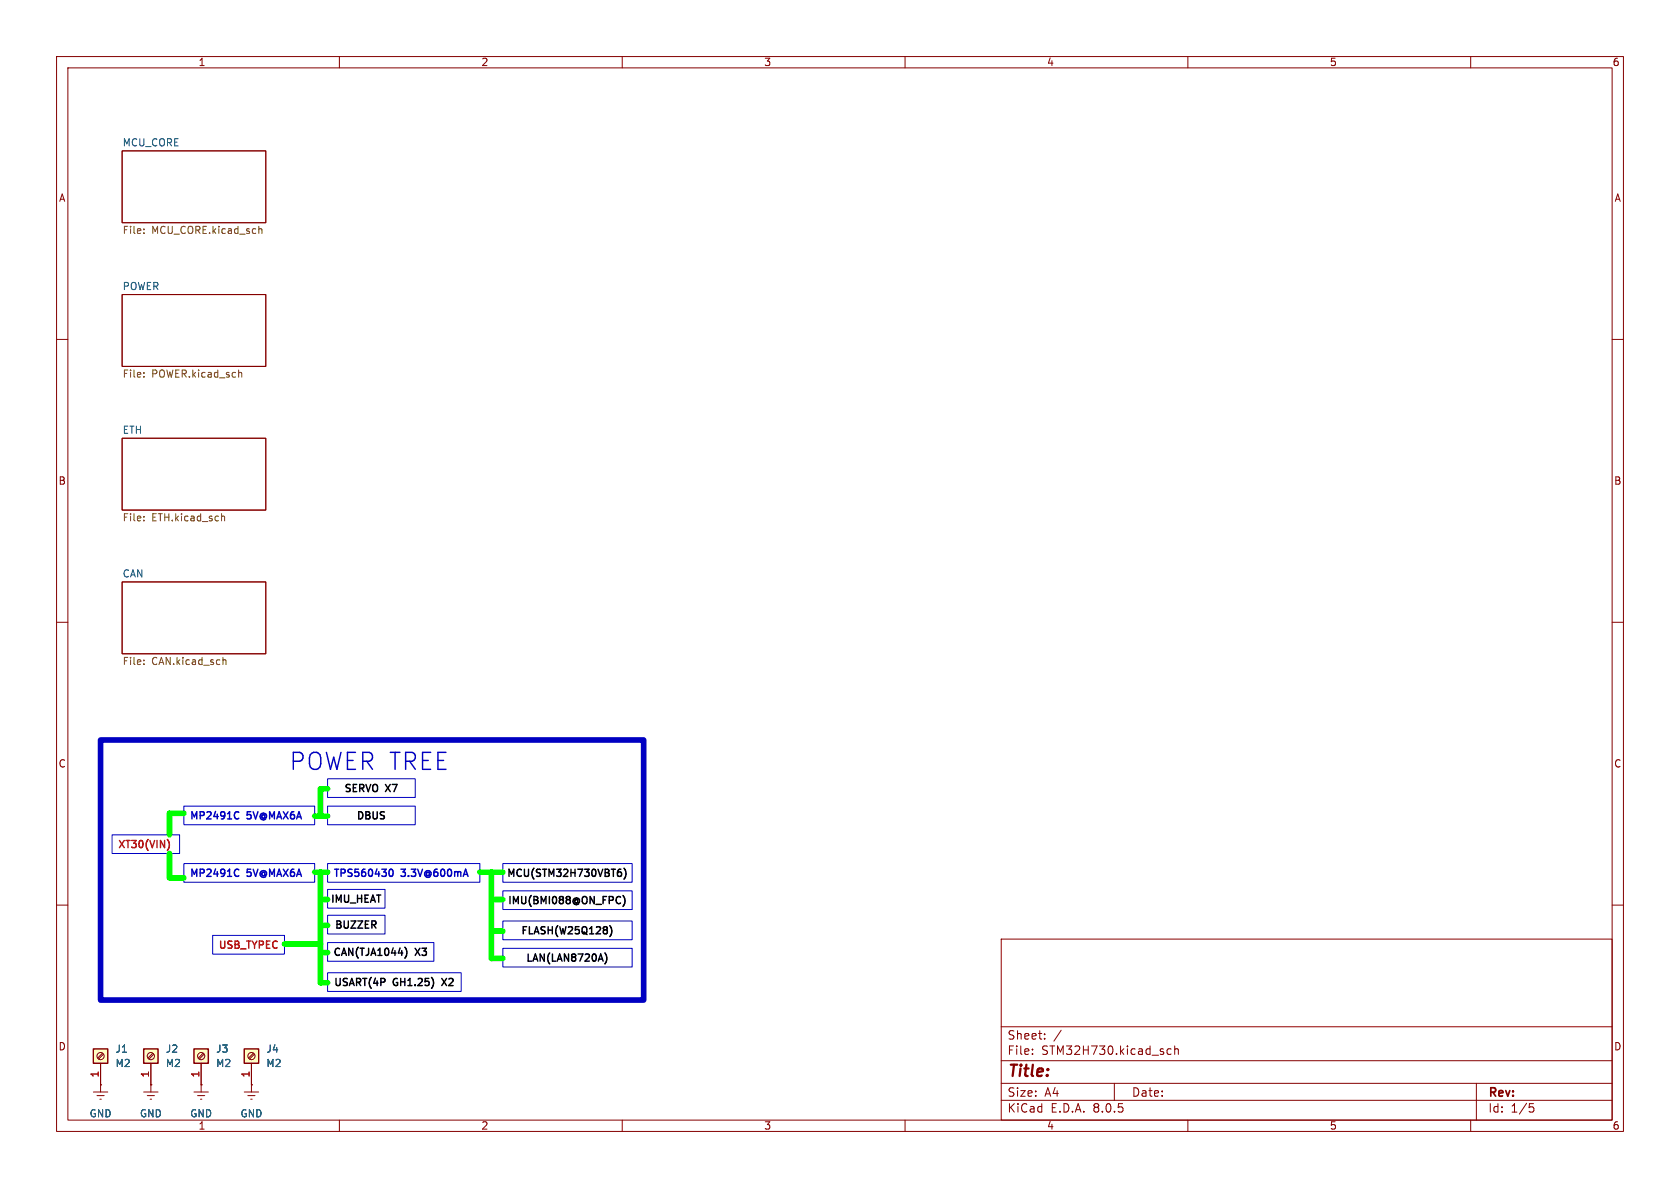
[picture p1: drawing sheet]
<svg xmlns="http://www.w3.org/2000/svg" width="297mm" height="210mm" viewBox="0 0 297 210" stroke-linecap="round" stroke-linejoin="round" font-family="sans-serif">
<g fill="none" stroke="#840000" stroke-width=".18">
<path d="M10 10h277v190h-277zM12 12h273v186h-273zM60 10v2M110 10v2M160 10v2M210 10v2M260 10v2M21.6 26.7h25.4v12.7h-25.4zM10 60h2M21.6 52.1h25.4v12.7h-25.4zM285 60h2M21.6 77.5h25.4v12.7h-25.4z"/>
<path d="M10 110h2M21.6 102.9h25.4v12.7h-25.4zM285 110h2M10 160h2M285 160h2M177 166h108v32h-108zM60 198v2M110 198v2M160 198v2M177 194.5h108M177 191.5h108M177 187.5h108"/>
<path d="M177 181.5h108M182.5 186.3v.1M182.5 185.5v.1M184.7 183.6v.1M184.7 182.8v.1M187.6 182.1l-1.3 2M197 191.5v3M207 185.5l-.4-.1-.3 .3v.4l.2 .2h.5M207.7 185.5l.2-.1 .3 .1 .1 .9M207.7 184.9v1.5M210 198v2M260 198v2"/>
<path d="M261 191.5v6.5M270.4 195.1h.7M270.5 195.7h.4l.3 .3-.2 .5-.5 .1"/>
</g>
<g fill="none" stroke="#725600" stroke-width=".18">
<path d="M25.4 40.5v.1M25.4 41.2v.1M45.8 40.6l.1-.2 .3 .1 .1 .8M25.4 66.6v.1M25.4 65.9v.1M42.3 65.9h.4v.8M25.4 91.3v.1M25.4 92v.1M39.2 91.4l.1-.2 .4 .1v.8M25.4 116.7v.1M25.4 117.4v.1M39.4 116.2v1.3"/>
<path d="M39.4 116.8l.2-.2 .3 .1 .1 .8"/>
</g>
<path d="M16.5 185.4h2.5v2.6h-2.5z" fill="#ffffc2"/>
<path d="M16.5 185.4h2.5v2.6h-2.5z" fill="none" stroke="#840000" stroke-width=".25"/>
<g fill="none" stroke="#840000" stroke-width=".18">
<path d="M17.8 188v3.8M18.1 186.2l-.8 .8M18.3 186.4l-.9 .8"/>
<circle cx="17.8" cy="186.7" r=".63"/>
</g>
<path d="M43.2 185.4h2.5v2.6h-2.5z" fill="#ffffc2"/>
<path d="M43.2 185.4h2.5v2.6h-2.5z" fill="none" stroke="#840000" stroke-width=".25"/>
<g fill="none" stroke="#840000" stroke-width=".18">
<path d="M16.5 193h2.5M17.1 193.7h1.3M17.7 194.3h.2M17.8 191.8h.1M17.8 191.8v1.2M34.3 193h2.5M34.9 193.7h1.3M35.4 194.3h.3M35.6 191.8h.1M35.6 191.8v1.2M43.2 193h2.5M43.8 193.7h1.3"/>
<path d="M44.3 194.3h.3M44.4 191.8h.1M44.4 188v5M44.8 186.2l-.9 .8M45 186.4l-.9 .8"/>
<circle cx="44.4" cy="186.7" r=".63"/>
</g>
<path d="M34.3 185.4h2.5v2.6h-2.5z" fill="#ffffc2"/>
<path d="M34.3 185.4h2.5v2.6h-2.5z" fill="none" stroke="#840000" stroke-width=".25"/>
<g fill="none" stroke="#840000" stroke-width=".18">
<path d="M35.6 188v3.8M35.9 186.2l-.8 .8M36.1 186.4l-.9 .8"/>
<circle cx="35.6" cy="186.7" r=".63"/>
</g>
<path d="M25.4 185.4h2.5v2.6h-2.5z" fill="#ffffc2"/>
<path d="M25.4 185.4h2.5v2.6h-2.5z" fill="none" stroke="#840000" stroke-width=".25"/>
<g fill="none" stroke="#840000" stroke-width=".18">
<path d="M17.8 191.8h.1M17.8 188v3.8M25.4 193h2.5M26 193.7h1.3M26.5 194.3h.3M26.7 191.8h.1M26.7 188v5M27 186.2l-.8 .8M27.2 186.4l-.9 .8M35.6 191.8h.1M35.6 188v3.8M44.4 191.8h.1"/>
<path d="M44.4 188v3.8"/>
<circle cx="26.7" cy="186.7" r=".63"/>
</g>
<g fill="none" stroke="#0000c2" stroke-width=".18">
<path d="M57.9 137.7h15.5v3.3h-15.5zM19.8 147.6h11.9v3.3h-11.9zM32.5 152.7h23.1v3.3h-23.1zM32.5 142.5h23.1v3.3h-23.1zM57.9 152.7h26.9v3.3h-26.9zM57.9 157.2h10.2v3.3h-10.2zM57.9 142.5h15.5v3.3h-15.5zM88.9 152.7h22.9v3.3h-22.9zM88.9 157.5h22.9v3.3h-22.9zM37.6 165.4h12.7v3.3h-12.7zM57.9 166.6h18.8v3.3h-18.8zM57.9 161.8h10.2v3.3h-10.2z"/>
<path d="M57.9 172h23.6v3.3h-23.6zM88.9 162.8h22.9v3.3h-22.9zM88.9 167.6h22.9v3.3h-22.9z"/>
</g>
<g fill="none" stroke="#0000c2" stroke-width=".25">
<path d="M33.9 144.8v-1.3l.5 .9 .4-.9v1.3M33.9 154.9v-1.2l.5 .9 .4-.9v1.2M36.1 143.6l-.7-.1v1.3M36.1 153.8l-.7-.1v1.2M36.6 153.8l.2-.1 .5 .1M36.6 143.6l.2-.1 .5 .1M38.1 153.6l-.3 .9M38.1 143.4l-.3 .9M39.1 153.8l.2-.1 .4 .1M39.1 143.6l.2-.1 .4 .1M40.5 143.7l.1-.2v1.3M40.5 153.8l.1-.1v1.2"/>
<path d="M42.2 153.8l-.3-.1-.3 .1M42.2 154.8l-.3 .1M42.2 143.6l-.3-.1-.3 .2M42.2 144.6l-.3 .2M44.3 153.7h-.6v.6M44.3 143.5h-.6v.6M44.8 153.7l.4 1.2 .4-1.2M44.8 143.5l.4 1.3 .4-1.3M47.7 144.8v-1.3l.4 .9 .4-.9v1.3M47.7 154.9v-1.2l.4 .9 .4-.9v1.2M48.9 154.9l.5-1.2 .4 1.2M48.9 144.8l.5-1.3 .4 1.3"/>
<path d="M50.1 153.7l.8 1.2M50.1 143.5l.8 1.3M50.9 153.7l-.8 1.2M50.9 143.5l-.8 1.3M52 153.7h-.4M52 143.5l-.4 .1M52.4 154.9l.5-1.2 .4 1.2M52.4 144.8l.5-1.3 .4 1.3M59.2 153.7h.7M59.5 153.7v1.2M61 153.8l-.7-.1v1.2M62.2 153.7h-.4l-.2 .1"/>
<path d="M63.4 153.7h-.6l-.1 .6M64.5 153.7l-.4 .1M65.3 153.8l.1-.1 .3 .1M66.7 153.6l-.4 .9M67.5 153.7h.8l-.4 .4M68.9 153.8l.2-.1a.68 .68 0 0 1 .4 .6 .68 .68 0 0 1-.4 .6l-.2-.1-.1-.4zM70.9 153.7h.8l-.5 .4M72.7 153.7h.8l-.4 .4M73.8 153.7l.5 1.2 .4-1.2M77.3 153.7h-.4M78.1 153.7h.3M79.3 153.7h.4"/>
<path d="M81.9 154.9l.4-1.2 .4 1.2"/>
</g>
<g fill="none" stroke="#f00" stroke-width=".25">
<path d="M21.1 148.6l.9 1.2M22 148.6l-.9 1.2M22.3 148.6h.7M22.6 148.6v1.2M23.3 148.6h.8l-.4 .5M24.7 148.7l.2-.1 .3 .1M26.2 148.4l-.2 .4M26.5 148.6l.4 1.2 .4-1.2M27.8 148.6v1.2M29.1 148.6v1.2l-.7-1.2v1.2M29.6 148.4a1.47 1.47 0 0 1 0 1.9M39 166.4v1"/>
<path d="M39.7 166.4v1M41 166.4h-.5l-.2 .1M42.2 166.5l-.6-.1v1.2M43.6 166.4h.7M44 166.4v1.2M44.6 166.4l.4 .6 .4-.6M46.5 166.5l-.7-.1v1.2M47.7 166.4h-.6v1.2M49 166.5l-.4-.1-.3 .1"/>
</g>
<g fill="none" stroke="#000" stroke-width=".25">
<path d="M61.9 138.7h-.5l-.2 .1M63.1 138.7h-.6v1.2M64.3 138.8l-.7-.1v1.2M64.7 138.7l.4 1.2 .4-1.2M66 138.8l.2-.1 .5 .1M68.1 138.7l.9 1.2M69 138.7l-.9 1.2M69.3 138.7h.9l-.5 1.2M58.8 158.2v1.3M59.5 159.5v-1.3l.4 .9 .4-.9v1.3M60.9 158.2v1.1M61.6 158.2v1.1"/>
<path d="M63.2 158.2v1.3M63.9 158.2v1.3M64 143.7l-.6-.2v1.3M65.1 158.2h-.6v1.3M65.3 143.6l-.6-.1v1.3M65.5 159.5l.4-1.3 .4 1.3M66 143.5v1M66.6 158.2h.7M66.7 143.5v1M67 158.2v1.3M68 143.6l-.5-.1-.2 .1M90 154.9v-1.2l.4 .9 .4-.9v1.2"/>
<path d="M90.2 158.5v1.2M90.8 159.7v-1.2l.4 .9 .4-.9v1.2M92.2 153.8l-.4-.1-.3 .1M92.2 158.5v1M92.7 153.7v1M93 158.5v1M93.4 153.7v1M93.9 158.3l-.2 .2M94.4 153.5l-.2 .3M94.9 158.5h-.5v1.2M95.6 153.7h-.5l-.2 .1M95.7 159.7v-1.2l.4 .9 .4-.9v1.2"/>
<path d="M95.9 153.7h.7M96.3 153.7v1.2M97.1 154.9v-1.2l.4 .9 .4-.9v1.2M97.1 158.5v1.2M97.9 158.5h.3M98.4 153.7h.8l-.4 .4M99 158.5h.5M99.7 153.8l.1-.1 .5 .1M100.2 158.5h.5M100.9 153.7v1.2M101.7 153.7v1.2M102.1 153.7h.9l-.6 1.2"/>
<path d="M103.1 158.5h.5M103.4 153.7h.7l-.4 .4M104.7 153.8l.2-.1 .3 .1M105 158.5v1.2l-.7-1.2v1.2M105.7 153.7l.4 1.2 .5-1.2M107.2 158.5h-.6v1.2M107.6 153.8l-.6-.1v1.2M108.1 153.7h.7M108.3 158.5h-.6v1.2M108.4 153.7v1.2M109.2 158.5h.4M109.6 154.1l.3 .3v.3l-.3 .2"/>
<path d="M109.8 153.7l-.5 .1M110.1 158.3a1.46 1.46 0 0 1 0 1.9M110.3 153.5a1.46 1.46 0 0 1 0 1.9M59.4 173v1M60 167.7l-.3-.1-.3 .2M60.1 173v1M60.2 162.9l-.6-.1v1.3M60.4 168.9l.4-1.3 .4 1.3M60.8 162.8v1M61.4 173h-.5l-.2 .1M61.6 162.8v1M61.8 174.2l.4-1.2 .4 1.2"/>
<path d="M62.1 162.8h.8l-.8 1.3M62.4 167.6v1.3l-.7-1.3v1.3M63.3 162.8h.8l-.8 1.3M63.3 167.4l-.2 .4M63.7 167.6h.7M63.7 173.1l-.7-.1v1.2M64 167.6v1.3M64.1 173h.8M64.5 173v1.2M65.2 167.6v.9M65.2 162.8h-.6v1.3M65.6 168.9l.4-1.3 .4 1.3"/>
<path d="M65.6 172.8l-.2 .3M66.4 172.9l-.3 .9M66.4 162.9l-.7-.1v1.3M67 167.8l.2-.2v1.3M68 173.1l-.7-.1v1.2M68.1 167.7l.2-.1 .3 .1M69.5 167.6l-.3 .9M70.2 173h-.3l-.3 .1M70.7 167.6l-.3 .9M70.8 173v1.2M71.6 173v1.2M71.6 167.4a1.46 1.46 0 0 1 0 2"/>
<path d="M72.4 173.1l.1-.1v1.2M73.4 167.6l.8 1.3M73.9 173.1l.2-.1 .5 .1M74.2 167.6l-.8 1.3M74.6 167.6h.8l-.4 .5M75.8 173h-.6l-.1 .6M76.3 172.8l.2 .3M78.1 173l.8 1.2M78.9 173l-.8 1.2M79.4 173.1l.2-.1 .4 .1M93.1 163.8h-.6v1.3M93.4 168.6v1.3"/>
<path d="M93.6 163.8v1.3M94.2 169.9l.4-1.3 .5 1.3M94.4 165.1l.5-1.3 .4 1.3M96.2 168.6v1.3l-.7-1.3v1.3M96.4 163.9l-.5-.1-.2 .1M96.9 163.8v1.3M97.2 168.5l-.3 .3M97.6 163.8v1.3M97.7 168.6v1.3M98.5 169.9l.4-1.3 .5 1.3M98.6 163.6l-.2 .4M99 163.8l.3 1.3"/>
<path d="M100.1 163.8l-.3 1.3M100.5 163.9l.2-.1 .4 .1M100.5 168.6v1.3l-.7-1.3v1.3M101.1 168.8l.2-.2 .4 .2M102.2 168.6h.9l-.6 1.3M102.4 163.8h-.6l-.1 .6M103 164l.2-.2 .5 .2M103.5 168.8l.2-.2 .4 .2M104.5 164l.1-.2v1.3M104.8 168.8l.2-.2 .3 .2M105.4 163.9l.2-.1 .5 .1M105.8 169.9l.4-1.3 .4 1.3"/>
<path d="M106.7 163.9l.2-.1 .4 .1M106.9 168.5a1.47 1.47 0 0 1 .1 1.8M107.8 163.6a1.46 1.46 0 0 1 0 2"/>
</g>
<path d="M17.8 130.8h96v46h-96z" fill="none" stroke="#0000c2" stroke-width="1"/>
<g fill="none" stroke="#0f0" stroke-width="1">
<path d="M56.6 139.4h1.3M56.6 139.7v4.6M30 150.9v4.3h2.5M32.5 143.8h-2.5v3.8M55.6 154.2h2.3M55.6 144.3h2.3M56.6 159h1.3M56.6 154.2v19.5h1.3M84.8 154.2h4.1M86.9 159h2M86.9 154.2v15.2h2M50.3 166.9h6.3"/>
<path d="M56.6 163.6h1.3M56.6 168.4h1.3M86.9 164.6h2"/>
</g>
<text font-size="4.2" fill="#0000c2" x="51.1" y="136.5">POWER TREE</text>
<text font-size="2.8" fill="#840000" x="178" y="190.9">Title:</text>
<g font-size="2.1" fill="#840000">
<text x="178" y="184">Sheet:</text>
<text x="178" y="186.7">File:</text>
<text x="184.1" y="186.7">STM32H730.kicad_sch</text>
<text x="178" y="196.9">KiCad</text>
<text x="178" y="194.1">Size:</text>
<text x="184.7" y="194.1">A4</text>
<text x="185.7" y="196.9">E.D.A.</text>
<text x="193.3" y="196.9">8.0.5</text>
<text x="200" y="194.1">Date:</text>
<text x="263" y="194.3">Rev:</text>
<text x="263" y="196.9">Id:</text>
<text x="267.1" y="196.9">1/5</text>
</g>
<g font-size="1.8" fill="#840000">
<text x="35" y="11.9">1</text>
<text x="85" y="11.9">2</text>
<text x="135" y="11.9">3</text>
<text x="185" y="11.9">4</text>
<text x="235" y="11.9">5</text>
<text x="285" y="11.9">6</text>
<text x="10.3" y="35.9">A</text>
<text x="285.3" y="35.9">A</text>
<text x="10.3" y="85.9">B</text>
<text x="285.3" y="85.9">B</text>
<text x="10.3" y="135.9">C</text>
<text x="285.3" y="135.9">C</text>
<text x="10.3" y="185.9">D</text>
<text x="285.3" y="185.9">D</text>
<text x="35" y="199.9">1</text>
<text x="85" y="199.9">2</text>
<text x="135" y="199.9">3</text>
<text x="185" y="199.9">4</text>
<text x="235" y="199.9">5</text>
<text x="285" y="199.9">6</text>
</g>
<g font-size="1.8" fill="#006464">
<text x="21.6" y="26">MCU_CORE</text>
<text x="21.6" y="51.4">POWER</text>
<text x="21.6" y="76.8">ETH</text>
<text x="21.6" y="102.2">CAN</text>
<text x="20.3" y="186.3">J1</text>
<text x="20.3" y="188.8">M2</text>
<text x="29.2" y="186.3">J2</text>
<text x="29.2" y="188.8">M2</text>
<text x="38.1" y="186.3">J3</text>
<text x="38.1" y="188.8">M2</text>
<text x="47" y="186.3">J4</text>
<text x="47" y="188.8">M2</text>
<text x="15.7" y="197.7">GND</text>
<text x="24.6" y="197.7">GND</text>
<text x="33.5" y="197.7">GND</text>
<text x="42.4" y="197.7">GND</text>
</g>
<g font-size="1.8" fill="#725600">
<text x="21.6" y="41.7">File:</text>
<text x="26.8" y="41.7">MCU_CORE.kicad_sch</text>
<text x="21.6" y="67.1">File:</text>
<text x="26.8" y="67.1">POWER.kicad_sch</text>
<text x="21.6" y="92.5">File:</text>
<text x="26.8" y="92.5">ETH.kicad_sch</text>
<text x="21.6" y="117.9">File:</text>
<text x="26.8" y="117.9">CAN.kicad_sch</text>
</g>
<g font-size="1.8">
<text x="60.7" y="140.7">SERVO</text>
<text x="62.9" y="145.5">DBUS</text>
<text x="89.4" y="155.6">MCU(STM32H730VBT6)</text>
<text x="58.3" y="160.2">IMU_HEAT</text>
<text x="89.6" y="160.5">IMU(BMI088@ON_FPC)</text>
<text x="59" y="164.8">BUZZER</text>
<text x="91.9" y="165.8">FLASH(W25Q128)</text>
<text x="58.7" y="169.6">CAN(TJA1044)</text>
<text x="73.5" y="169.6">X3</text>
<text x="92.8" y="170.6">LAN(LAN8720A)</text>
<text x="58.9" y="174.9">USART(4P</text>
<text x="69.5" y="174.9">GH1.25)</text>
<text x="78.7" y="174.9">X2</text>
</g>
<g font-size="1.8" fill="#0000c2">
<text x="33.5" y="145.5">MP2491C</text>
<text x="43.8" y="145.5">5V@MAX6A</text>
<text x="33.5" y="155.6">MP2491C</text>
<text x="43.8" y="155.6">5V@MAX6A</text>
<text x="58.9" y="155.6">TPS560430</text>
<text x="71" y="155.6">3.3V@600mA</text>
</g>
<g font-size="1.8" fill="#f00">
<text x="20.8" y="150.6">XT30(VIN)</text>
<text x="38.5" y="168.3">USB_TYPEC</text>
</g>
<g font-size="1.8" fill="#a90000">
<text x="17.5" y="190.6" transform="rotate(-90 17.5 190.6)">1</text>
<text x="26.4" y="190.6" transform="rotate(-90 26.4 190.6)">1</text>
<text x="35.3" y="190.6" transform="rotate(-90 35.3 190.6)">1</text>
<text x="44.2" y="190.6" transform="rotate(-90 44.2 190.6)">1</text>
</g>
</svg>
